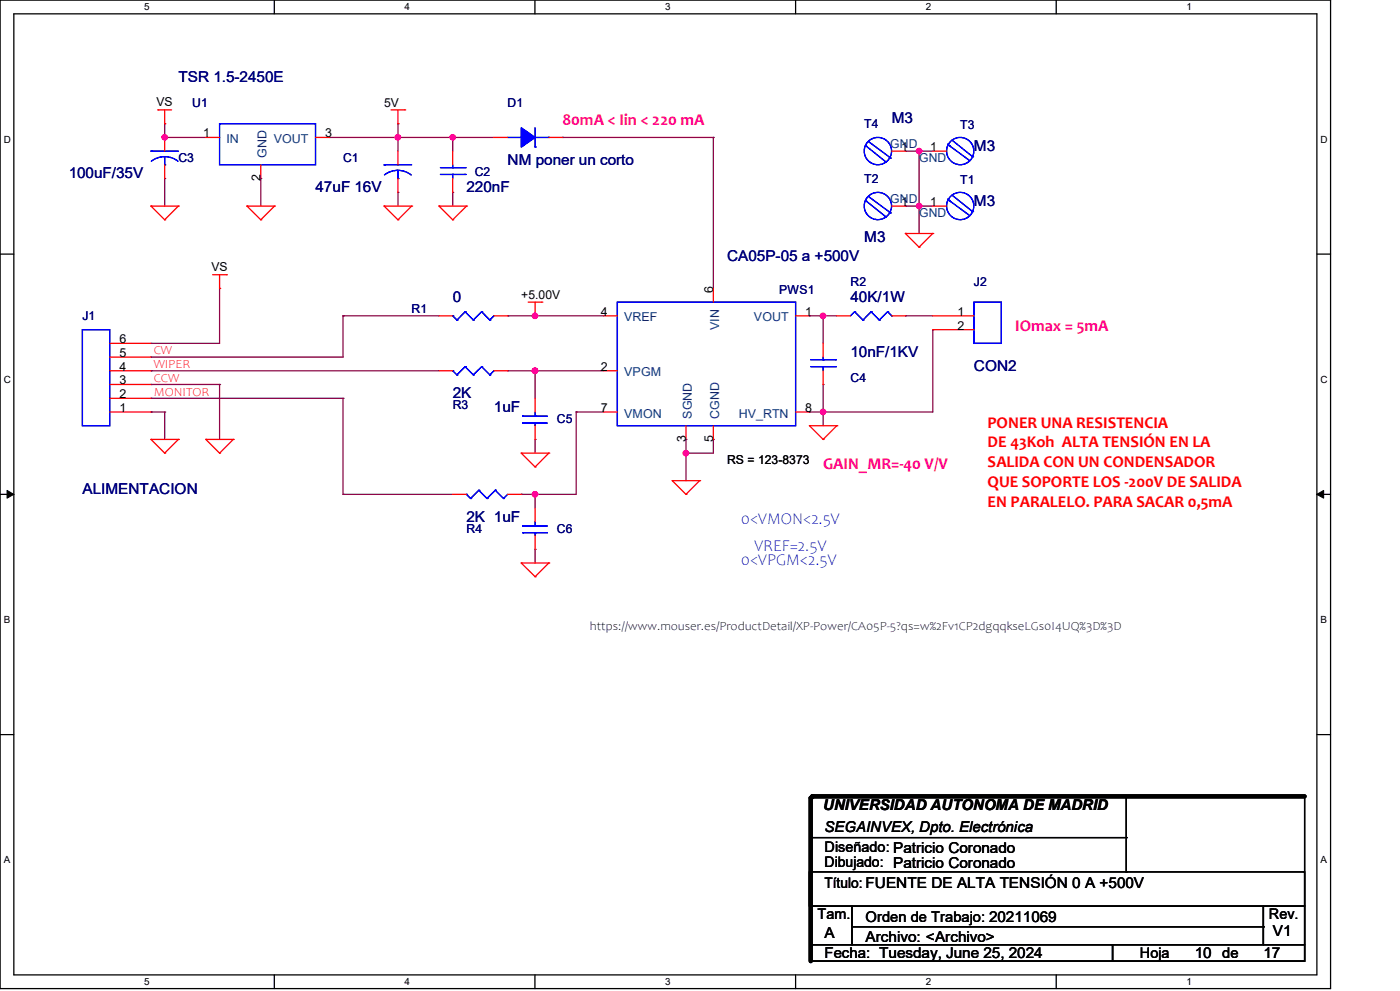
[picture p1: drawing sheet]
<svg xmlns="http://www.w3.org/2000/svg" width="420mm" height="297mm" viewBox="0 0 420 297" stroke-linecap="round" stroke-linejoin="round" font-family="sans-serif">
<path d="M0 0h399.2v296.3h-399.2zM4.1 4.1h391v288.1h-391z" fill="none" stroke="#000" stroke-width=".38"/>
<g fill="#fff">
<path d="M43.2 .5h1.6v3.2h-1.6z"/>
<path d="M43.2 292.6h1.6v3.3h-1.6z"/>
</g>
<path d="M82.3 0v4.1M82.3 292.2v4.1" fill="none" stroke="#000" stroke-width=".38"/>
<g fill="#fff">
<path d="M121.4 .5h1.6v3.2h-1.6z"/>
<path d="M121.4 292.6h1.6v3.3h-1.6z"/>
</g>
<path d="M160.5 0v4.1M160.5 292.2v4.1" fill="none" stroke="#000" stroke-width=".38"/>
<g fill="#fff">
<path d="M199.6 .5h1.6v3.2h-1.6z"/>
<path d="M199.6 292.6h1.6v3.3h-1.6z"/>
</g>
<path d="M238.7 0v4.1M238.7 292.2v4.1" fill="none" stroke="#000" stroke-width=".38"/>
<g fill="#fff">
<path d="M277.7 .5h1.7v3.2h-1.7z"/>
<path d="M277.7 292.6h1.7v3.3h-1.7z"/>
</g>
<path d="M316.9 0v4.1M316.9 292.2v4.1" fill="none" stroke="#000" stroke-width=".38"/>
<g fill="#fff">
<path d="M355.9 .5h1.6v3.2h-1.6z"/>
<path d="M355.9 292.6h1.6v3.3h-1.6z"/>
<path d="M1.1 40.1h2.1v3.3h-2.1z"/>
<path d="M396.1 40.1h2.1v3.3h-2.1z"/>
<path d="M1.1 112.1h2.1v3.3h-2.1z"/>
<path d="M396.1 112.1h2.1v3.3h-2.1z"/>
</g>
<path d="M0 76.2h4.1M395.1 76.2h4.1" fill="none" stroke="#000" stroke-width=".38"/>
<g fill="#fff">
<path d="M1.1 184.1h1.9v3.3h-1.9z"/>
<path d="M396.1 184.1h2v3.3h-2z"/>
</g>
<path d="M0 148.2h4.1M395.1 148.2h4.1" fill="none" stroke="#000" stroke-width=".38"/>
<path d="M2.1 147l2 1.2-2 1.1zM395.1 148.2l2-1.2v2.3z" fill="#000" stroke="#000" stroke-width=".3"/>
<g fill="#fff">
<path d="M1.1 256.2h1.9v3.2h-1.9z"/>
<path d="M396.1 256.2h2v3.2h-2z"/>
</g>
<path d="M0 220.2h4.1M395.1 220.2h4.1" fill="none" stroke="#000" stroke-width=".38"/>
<path d="M172.8 123.5v24.7" fill="none" stroke="#800040" stroke-width=".38"/>
<circle cx="172.8" cy="123.5" r=".19" fill="#800040"/>
<path d="M160.5 148.2h12.3" fill="none" stroke="#800040" stroke-width=".38"/>
<circle cx="160.5" cy="148.2" r=".19" fill="#800040"/>
<circle cx="160.5" cy="148.2" r=".8" fill="#f0f" stroke="#f0f" stroke-width=".38"/>
<path d="M102.9 148.2h32.9" fill="none" stroke="#800040" stroke-width=".38"/>
<circle cx="102.9" cy="148.2" r=".19" fill="#800040"/>
<path d="M102.9 119.4v28.8" fill="none" stroke="#800040" stroke-width=".38"/>
<circle cx="102.9" cy="119.4" r=".19" fill="#800040"/>
<path d="M45.3 119.4h57.6" fill="none" stroke="#800040" stroke-width=".38"/>
<circle cx="45.3" cy="119.4" r=".19" fill="#800040"/>
<path d="M172.8 123.5h8.3" fill="none" stroke="#800040" stroke-width=".38"/>
<circle cx="172.8" cy="123.5" r=".19" fill="#800040"/>
<path d="M160.5 164.6v4.1" fill="none" stroke="#800040" stroke-width=".38"/>
<circle cx="160.5" cy="164.6" r=".19" fill="#800040"/>
<path d="M156.4 148.2h4.1" fill="none" stroke="#800040" stroke-width=".38"/>
<circle cx="156.4" cy="148.2" r=".19" fill="#800040"/>
<path d="M160.5 148.2v4.1" fill="none" stroke="#800040" stroke-width=".38"/>
<circle cx="160.5" cy="148.2" r=".19" fill="#800040"/>
<path d="M168.7 41.2h45.3" fill="none" stroke="#800040" stroke-width=".38"/>
<circle cx="168.7" cy="41.2" r=".19" fill="#800040"/>
<path d="M205.8 131.7v4.1" fill="none" stroke="#800040" stroke-width=".38"/>
<circle cx="205.8" cy="131.7" r=".19" fill="#800040"/>
<path d="M45.3 111.1h86.4" fill="none" stroke="#800040" stroke-width=".38"/>
<circle cx="45.3" cy="111.1" r=".19" fill="#800040"/>
<path d="M135.8 41.2v4.1" fill="none" stroke="#800040" stroke-width=".38"/>
<circle cx="135.8" cy="41.2" r=".19" fill="#800040"/>
<path d="M119.4 41.2h16.4" fill="none" stroke="#800040" stroke-width=".38"/>
<circle cx="119.4" cy="41.2" r=".19" fill="#800040"/>
<circle cx="135.8" cy="41.2" r=".8" fill="#f0f" stroke="#f0f" stroke-width=".38"/>
<path d="M135.8 57.7v4.1" fill="none" stroke="#800040" stroke-width=".38"/>
<circle cx="135.8" cy="57.7" r=".19" fill="#800040"/>
<path d="M160.5 131.7v4.1" fill="none" stroke="#800040" stroke-width=".38"/>
<circle cx="160.5" cy="131.7" r=".19" fill="#800040"/>
<path d="M246.9 123.5v4.1" fill="none" stroke="#800040" stroke-width=".38"/>
<circle cx="246.9" cy="123.5" r=".19" fill="#800040"/>
<path d="M246.9 123.5h32.9" fill="none" stroke="#800040" stroke-width=".38"/>
<circle cx="246.9" cy="123.5" r=".19" fill="#800040"/>
<circle cx="246.9" cy="123.5" r=".8" fill="#f0f" stroke="#f0f" stroke-width=".38"/>
<path d="M205.8 135.8v8.3" fill="none" stroke="#800040" stroke-width=".38"/>
<circle cx="205.8" cy="135.8" r=".19" fill="#800040"/>
<circle cx="205.7" cy="135.8" r=".8" fill="#f0f" stroke="#f0f" stroke-width=".38"/>
<path d="M205.8 135.8h8.2" fill="none" stroke="#800040" stroke-width=".38"/>
<circle cx="205.8" cy="135.8" r=".19" fill="#800040"/>
<path d="M214 131.7v4.1" fill="none" stroke="#800040" stroke-width=".38"/>
<circle cx="214" cy="131.7" r=".19" fill="#800040"/>
<path d="M279.8 98.8v24.7" fill="none" stroke="#800040" stroke-width=".38"/>
<circle cx="279.8" cy="98.8" r=".19" fill="#800040"/>
<path d="M246.9 94.7h4.1" fill="none" stroke="#800040" stroke-width=".38"/>
<circle cx="246.9" cy="94.7" r=".19" fill="#800040"/>
<circle cx="246.9" cy="94.7" r=".8" fill="#f0f" stroke="#f0f" stroke-width=".38"/>
<path d="M246.9 94.7v8.2" fill="none" stroke="#800040" stroke-width=".38"/>
<circle cx="246.9" cy="94.7" r=".19" fill="#800040"/>
<path d="M242.8 94.7h4.1" fill="none" stroke="#800040" stroke-width=".38"/>
<circle cx="242.8" cy="94.7" r=".19" fill="#800040"/>
<path d="M45.3 115.2h20.6" fill="none" stroke="#800040" stroke-width=".38"/>
<circle cx="45.3" cy="115.2" r=".19" fill="#800040"/>
<path d="M135.8 41.2h12.4" fill="none" stroke="#800040" stroke-width=".38"/>
<circle cx="135.8" cy="41.2" r=".19" fill="#800040"/>
<path d="M119.4 41.2v4.1" fill="none" stroke="#800040" stroke-width=".38"/>
<circle cx="119.4" cy="41.2" r=".19" fill="#800040"/>
<circle cx="119.3" cy="41.2" r=".8" fill="#f0f" stroke="#f0f" stroke-width=".38"/>
<path d="M271.6 94.7h8.2" fill="none" stroke="#800040" stroke-width=".38"/>
<circle cx="271.6" cy="94.7" r=".19" fill="#800040"/>
<path d="M242.8 123.5h4.1" fill="none" stroke="#800040" stroke-width=".38"/>
<circle cx="242.8" cy="123.5" r=".19" fill="#800040"/>
<path d="M246.9 115.2v8.3" fill="none" stroke="#800040" stroke-width=".38"/>
<circle cx="246.9" cy="115.2" r=".19" fill="#800040"/>
<path d="M160.5 94.7h20.6" fill="none" stroke="#800040" stroke-width=".38"/>
<circle cx="160.5" cy="94.7" r=".19" fill="#800040"/>
<circle cx="160.5" cy="94.7" r=".8" fill="#f0f" stroke="#f0f" stroke-width=".38"/>
<path d="M78.2 53.5v8.3" fill="none" stroke="#800040" stroke-width=".38"/>
<circle cx="78.2" cy="53.5" r=".19" fill="#800040"/>
<path d="M98.8 41.2h20.6" fill="none" stroke="#800040" stroke-width=".38"/>
<circle cx="98.8" cy="41.2" r=".19" fill="#800040"/>
<path d="M49.4 41.2h12.4" fill="none" stroke="#800040" stroke-width=".38"/>
<circle cx="49.4" cy="41.2" r=".19" fill="#800040"/>
<circle cx="49.4" cy="41.2" r=".8" fill="#f0f" stroke="#f0f" stroke-width=".38"/>
<path d="M49.4 37.1v4.1" fill="none" stroke="#800040" stroke-width=".38"/>
<circle cx="49.4" cy="37.1" r=".19" fill="#800040"/>
<path d="M160.5 111.1v8.3" fill="none" stroke="#800040" stroke-width=".38"/>
<circle cx="160.5" cy="111.1" r=".19" fill="#800040"/>
<circle cx="160.5" cy="111.1" r=".8" fill="#f0f" stroke="#f0f" stroke-width=".38"/>
<path d="M49.4 123.5v8.2" fill="none" stroke="#800040" stroke-width=".38"/>
<circle cx="49.4" cy="123.5" r=".19" fill="#800040"/>
<path d="M119.4 37.1v4.1" fill="none" stroke="#800040" stroke-width=".38"/>
<circle cx="119.4" cy="37.1" r=".19" fill="#800040"/>
<path d="M65.9 86.4v16.5" fill="none" stroke="#800040" stroke-width=".38"/>
<circle cx="65.9" cy="86.4" r=".19" fill="#800040"/>
<path d="M152.3 94.7h8.2" fill="none" stroke="#800040" stroke-width=".38"/>
<circle cx="152.3" cy="94.7" r=".19" fill="#800040"/>
<path d="M49.4 53.5v8.3" fill="none" stroke="#800040" stroke-width=".38"/>
<circle cx="49.4" cy="53.5" r=".19" fill="#800040"/>
<path d="M119.4 57.7v4.1" fill="none" stroke="#800040" stroke-width=".38"/>
<circle cx="119.4" cy="57.7" r=".19" fill="#800040"/>
<path d="M45.3 123.5h4.1" fill="none" stroke="#800040" stroke-width=".38"/>
<circle cx="45.3" cy="123.5" r=".19" fill="#800040"/>
<path d="M102.9 94.7h28.8" fill="none" stroke="#800040" stroke-width=".38"/>
<circle cx="102.9" cy="94.7" r=".19" fill="#800040"/>
<path d="M214 41.2v45.2" fill="none" stroke="#800040" stroke-width=".38"/>
<circle cx="214" cy="41.2" r=".19" fill="#800040"/>
<path d="M65.9 115.2v16.5" fill="none" stroke="#800040" stroke-width=".38"/>
<circle cx="65.9" cy="115.2" r=".19" fill="#800040"/>
<path d="M275.7 61.8h4.1" fill="none" stroke="#800040" stroke-width=".38"/>
<circle cx="275.7" cy="61.8" r=".19" fill="#800040"/>
<circle cx="275.7" cy="61.7" r=".8" fill="#f0f" stroke="#f0f" stroke-width=".38"/>
<path d="M275.7 45.3h4.1" fill="none" stroke="#800040" stroke-width=".38"/>
<circle cx="275.7" cy="45.3" r=".19" fill="#800040"/>
<path d="M275.7 61.8v8.2" fill="none" stroke="#800040" stroke-width=".38"/>
<circle cx="275.7" cy="61.8" r=".19" fill="#800040"/>
<path d="M271.6 61.8h4.1" fill="none" stroke="#800040" stroke-width=".38"/>
<circle cx="271.6" cy="61.8" r=".19" fill="#800040"/>
<path d="M275.7 45.3v16.5" fill="none" stroke="#800040" stroke-width=".38"/>
<circle cx="275.7" cy="45.3" r=".19" fill="#800040"/>
<circle cx="275.7" cy="45.3" r=".8" fill="#f0f" stroke="#f0f" stroke-width=".38"/>
<path d="M271.6 45.3h4.1" fill="none" stroke="#800040" stroke-width=".38"/>
<circle cx="271.6" cy="45.3" r=".19" fill="#800040"/>
<path d="M152.3 111.1h8.2" fill="none" stroke="#800040" stroke-width=".38"/>
<circle cx="152.3" cy="111.1" r=".19" fill="#800040"/>
<circle cx="160.5" cy="111.1" r=".8" fill="#f0f" stroke="#f0f" stroke-width=".38"/>
<path d="M160.5 111.1h20.6" fill="none" stroke="#800040" stroke-width=".38"/>
<circle cx="160.5" cy="111.1" r=".19" fill="#800040"/>
<path d="M45.3 102.9h20.6" fill="none" stroke="#800040" stroke-width=".38"/>
<circle cx="45.3" cy="102.9" r=".19" fill="#800040"/>
<path d="M102.9 94.7v12.3" fill="none" stroke="#800040" stroke-width=".38"/>
<circle cx="102.9" cy="94.7" r=".19" fill="#800040"/>
<path d="M45.3 107h57.6" fill="none" stroke="#800040" stroke-width=".38"/>
<circle cx="45.3" cy="107" r=".19" fill="#800040"/>
<path d="M156.4 168.7h8.2" fill="none" stroke="#f00" stroke-width=".38"/>
<circle cx="164.6" cy="168.7" r=".19" fill="#f00"/>
<path d="M164.6 168.7l-4.1 4.1" fill="none" stroke="#f00" stroke-width=".38"/>
<circle cx="160.5" cy="172.8" r=".19" fill="#f00"/>
<path d="M156.4 168.7l4.1 4.1" fill="none" stroke="#f00" stroke-width=".38"/>
<circle cx="156.4" cy="168.7" r=".19" fill="#f00"/>
<path d="M156.4 135.8h8.2" fill="none" stroke="#f00" stroke-width=".38"/>
<circle cx="164.6" cy="135.8" r=".19" fill="#f00"/>
<path d="M164.6 135.8l-4.1 4.2" fill="none" stroke="#f00" stroke-width=".38"/>
<circle cx="160.5" cy="140" r=".19" fill="#f00"/>
<path d="M156.4 135.8l4.1 4.2" fill="none" stroke="#f00" stroke-width=".38"/>
<circle cx="156.4" cy="135.8" r=".19" fill="#f00"/>
<path d="M201.7 144.1h8.2" fill="none" stroke="#f00" stroke-width=".38"/>
<circle cx="209.9" cy="144.1" r=".19" fill="#f00"/>
<path d="M209.9 144.1l-4.1 4.1" fill="none" stroke="#f00" stroke-width=".38"/>
<circle cx="205.8" cy="148.2" r=".19" fill="#f00"/>
<path d="M201.7 144.1l4.1 4.1" fill="none" stroke="#f00" stroke-width=".38"/>
<circle cx="201.7" cy="144.1" r=".19" fill="#f00"/>
<path d="M242.8 127.6h8.2" fill="none" stroke="#f00" stroke-width=".38"/>
<circle cx="251" cy="127.6" r=".19" fill="#f00"/>
<path d="M251 127.6l-4.1 4.1" fill="none" stroke="#f00" stroke-width=".38"/>
<circle cx="246.9" cy="131.7" r=".19" fill="#f00"/>
<path d="M242.8 127.6l4.1 4.1" fill="none" stroke="#f00" stroke-width=".38"/>
<circle cx="242.8" cy="127.6" r=".19" fill="#f00"/>
<path d="M119.4 32.9v4.2" fill="none" stroke="#f00" stroke-width=".38"/>
<circle cx="119.4" cy="37.1" r=".19" fill="#f00"/>
<path d="M117.3 32.9h4.1" fill="none" stroke="#f00" stroke-width=".38"/>
<circle cx="121.4" cy="32.9" r=".19" fill="#f00"/>
<path d="M65.9 82.3v4.1" fill="none" stroke="#f00" stroke-width=".38"/>
<circle cx="65.9" cy="86.4" r=".19" fill="#f00"/>
<path d="M63.8 82.3h4.1" fill="none" stroke="#f00" stroke-width=".38"/>
<circle cx="67.9" cy="82.3" r=".19" fill="#f00"/>
<path d="M160.5 90.6v4.1" fill="none" stroke="#f00" stroke-width=".38"/>
<circle cx="160.5" cy="94.7" r=".19" fill="#f00"/>
<path d="M158.5 90.6h4.1" fill="none" stroke="#f00" stroke-width=".38"/>
<circle cx="162.6" cy="90.6" r=".19" fill="#f00"/>
<path d="M45.3 131.7h8.2" fill="none" stroke="#f00" stroke-width=".38"/>
<circle cx="53.5" cy="131.7" r=".19" fill="#f00"/>
<path d="M53.5 131.7l-4.1 4.1" fill="none" stroke="#f00" stroke-width=".38"/>
<circle cx="49.4" cy="135.8" r=".19" fill="#f00"/>
<path d="M45.3 131.7l4.1 4.1" fill="none" stroke="#f00" stroke-width=".38"/>
<circle cx="45.3" cy="131.7" r=".19" fill="#f00"/>
<path d="M115.2 61.8h8.3" fill="none" stroke="#f00" stroke-width=".38"/>
<circle cx="123.5" cy="61.8" r=".19" fill="#f00"/>
<path d="M123.5 61.8l-4.1 4.1" fill="none" stroke="#f00" stroke-width=".38"/>
<circle cx="119.4" cy="65.9" r=".19" fill="#f00"/>
<path d="M115.2 61.8l4.2 4.1" fill="none" stroke="#f00" stroke-width=".38"/>
<circle cx="115.2" cy="61.8" r=".19" fill="#f00"/>
<path d="M74.1 61.8h8.2" fill="none" stroke="#f00" stroke-width=".38"/>
<circle cx="82.3" cy="61.8" r=".19" fill="#f00"/>
<path d="M82.3 61.8l-4.1 4.1" fill="none" stroke="#f00" stroke-width=".38"/>
<circle cx="78.2" cy="65.9" r=".19" fill="#f00"/>
<path d="M74.1 61.8l4.1 4.1" fill="none" stroke="#f00" stroke-width=".38"/>
<circle cx="74.1" cy="61.8" r=".19" fill="#f00"/>
<path d="M45.3 61.8h8.2" fill="none" stroke="#f00" stroke-width=".38"/>
<circle cx="53.5" cy="61.8" r=".19" fill="#f00"/>
<path d="M53.5 61.8l-4.1 4.1" fill="none" stroke="#f00" stroke-width=".38"/>
<circle cx="49.4" cy="65.9" r=".19" fill="#f00"/>
<path d="M45.3 61.8l4.1 4.1" fill="none" stroke="#f00" stroke-width=".38"/>
<circle cx="45.3" cy="61.8" r=".19" fill="#f00"/>
<path d="M49.4 32.9v4.2" fill="none" stroke="#f00" stroke-width=".38"/>
<circle cx="49.4" cy="37.1" r=".19" fill="#f00"/>
<path d="M47.4 32.9h4.1" fill="none" stroke="#f00" stroke-width=".38"/>
<circle cx="47.4" cy="32.9" r=".19" fill="#f00"/>
<path d="M61.8 131.7h8.2" fill="none" stroke="#f00" stroke-width=".38"/>
<circle cx="70" cy="131.7" r=".19" fill="#f00"/>
<path d="M70 131.7l-4.1 4.1" fill="none" stroke="#f00" stroke-width=".38"/>
<circle cx="65.9" cy="135.8" r=".19" fill="#f00"/>
<path d="M61.8 131.7l4.1 4.1" fill="none" stroke="#f00" stroke-width=".38"/>
<circle cx="61.8" cy="131.7" r=".19" fill="#f00"/>
<path d="M271.6 70h8.2" fill="none" stroke="#f00" stroke-width=".38"/>
<circle cx="271.6" cy="70" r=".19" fill="#f00"/>
<path d="M271.6 70l4.1 4.1" fill="none" stroke="#f00" stroke-width=".38"/>
<circle cx="275.7" cy="74.1" r=".19" fill="#f00"/>
<path d="M279.8 70l-4.1 4.1" fill="none" stroke="#f00" stroke-width=".38"/>
<circle cx="279.8" cy="70" r=".19" fill="#f00"/>
<path d="M131.7 61.8h8.3" fill="none" stroke="#f00" stroke-width=".38"/>
<circle cx="140" cy="61.8" r=".19" fill="#f00"/>
<path d="M140 61.8l-4.2 4.1" fill="none" stroke="#f00" stroke-width=".38"/>
<circle cx="135.8" cy="65.9" r=".19" fill="#f00"/>
<path d="M131.7 61.8l4.1 4.1" fill="none" stroke="#f00" stroke-width=".38"/>
<circle cx="131.7" cy="61.8" r=".19" fill="#f00"/>
<path d="M243.2 238.7h148.2v49.4h-148.2zM337.9 238.7v22.6M243.2 251h94.7M242.8 261.3h148.6v10.3h-148.6zM243.2 271.6h12.4v11.5h-12.4zM255.6 271.6h123.4v11.5h-123.4zM255.6 277.8h123.4M379 271.6h12.4v11.5h-12.4zM243.2 283.1h90.6v5h-90.6zM333.8 283.1h57.6v5h-57.6z" fill="none" stroke="#000" stroke-width=".38"/>
<path d="M243.2 239.1v49M243.6 238.7h147.8" fill="none" stroke="#000" stroke-width="1.2"/>
<g fill="#000">
<circle cx="243.2" cy="239.1" r=".61"/>
<circle cx="243.6" cy="238.7" r=".61"/>
<circle cx="337.9" cy="251" r=".19"/>
<circle cx="337.9" cy="261.3" r=".19"/>
<circle cx="379" cy="277.8" r=".19"/>
</g>
<path d="M160.5 159.7v.8" fill="none" stroke="#00f" stroke-width=".38"/>
<circle cx="160.5" cy="159.7" r=".19" fill="#00f"/>
<path d="M156.8 157.6h7.4" fill="none" stroke="#00f" stroke-width=".38"/>
<circle cx="156.8" cy="157.6" r=".19" fill="#00f"/>
<path d="M156.8 159.7h7.4" fill="none" stroke="#00f" stroke-width=".38"/>
<circle cx="156.8" cy="159.7" r=".19" fill="#00f"/>
<path d="M160.5 156.4v1.2" fill="none" stroke="#00f" stroke-width=".38"/>
<circle cx="160.5" cy="157.6" r=".19" fill="#00f"/>
<path d="M160.5 159.7v.8" fill="none" stroke="#00f" stroke-width=".38"/>
<circle cx="160.5" cy="159.7" r=".19" fill="#00f"/>
<path d="M156.8 157.6h7.4" fill="none" stroke="#00f" stroke-width=".38"/>
<circle cx="156.8" cy="157.6" r=".19" fill="#00f"/>
<path d="M156.8 159.7h7.4" fill="none" stroke="#00f" stroke-width=".38"/>
<circle cx="156.8" cy="159.7" r=".19" fill="#00f"/>
<path d="M160.5 156.4v1.2" fill="none" stroke="#00f" stroke-width=".38"/>
<circle cx="160.5" cy="157.6" r=".19" fill="#00f"/>
<path d="M160.5 152.3v4.1M160.5 160.5v4.1" fill="none" stroke="#f00" stroke-width=".38"/>
<path d="M256.4 93.4l-1.3 1.3" fill="none" stroke="#00f" stroke-width=".38"/>
<circle cx="256.4" cy="93.4" r=".19" fill="#00f"/>
<path d="M256.4 93.4l2.5 2.5" fill="none" stroke="#00f" stroke-width=".38"/>
<circle cx="258.9" cy="95.9" r=".19" fill="#00f"/>
<path d="M261.3 93.4l-2.4 2.5" fill="none" stroke="#00f" stroke-width=".38"/>
<circle cx="261.3" cy="93.4" r=".19" fill="#00f"/>
<path d="M261.3 93.4l2.5 2.5" fill="none" stroke="#00f" stroke-width=".38"/>
<circle cx="263.8" cy="95.9" r=".19" fill="#00f"/>
<path d="M266.3 93.4l-2.5 2.5" fill="none" stroke="#00f" stroke-width=".38"/>
<circle cx="266.3" cy="93.4" r=".19" fill="#00f"/>
<path d="M266.3 93.4l1.2 1.3" fill="none" stroke="#00f" stroke-width=".38"/>
<circle cx="267.5" cy="94.7" r=".19" fill="#00f"/>
<path d="M256.4 93.4l-1.3 1.3" fill="none" stroke="#00f" stroke-width=".38"/>
<circle cx="256.4" cy="93.4" r=".19" fill="#00f"/>
<path d="M256.4 93.4l2.5 2.5" fill="none" stroke="#00f" stroke-width=".38"/>
<circle cx="258.9" cy="95.9" r=".19" fill="#00f"/>
<path d="M261.3 93.4l-2.4 2.5" fill="none" stroke="#00f" stroke-width=".38"/>
<circle cx="261.3" cy="93.4" r=".19" fill="#00f"/>
<path d="M261.3 93.4l2.5 2.5" fill="none" stroke="#00f" stroke-width=".38"/>
<circle cx="263.8" cy="95.9" r=".19" fill="#00f"/>
<path d="M266.3 93.4l-2.5 2.5" fill="none" stroke="#00f" stroke-width=".38"/>
<circle cx="266.3" cy="93.4" r=".19" fill="#00f"/>
<path d="M266.3 93.4l1.2 1.3" fill="none" stroke="#00f" stroke-width=".38"/>
<circle cx="267.5" cy="94.7" r=".19" fill="#00f"/>
<path d="M251 94.7h4.1M267.5 94.7h4.1" fill="none" stroke="#f00" stroke-width=".38"/>
<path d="M148.2 94.7l-1.3 1.2" fill="none" stroke="#00f" stroke-width=".38"/>
<circle cx="146.9" cy="95.9" r=".19" fill="#00f"/>
<path d="M144.5 93.4l2.4 2.5" fill="none" stroke="#00f" stroke-width=".38"/>
<circle cx="144.5" cy="93.4" r=".19" fill="#00f"/>
<path d="M144.5 93.4l-2.5 2.5" fill="none" stroke="#00f" stroke-width=".38"/>
<circle cx="142" cy="95.9" r=".19" fill="#00f"/>
<path d="M139.5 93.4l2.5 2.5" fill="none" stroke="#00f" stroke-width=".38"/>
<circle cx="139.5" cy="93.4" r=".19" fill="#00f"/>
<path d="M139.5 93.4l-2.4 2.5" fill="none" stroke="#00f" stroke-width=".38"/>
<circle cx="137.1" cy="95.9" r=".19" fill="#00f"/>
<path d="M135.8 94.7l1.3 1.2" fill="none" stroke="#00f" stroke-width=".38"/>
<circle cx="135.8" cy="94.7" r=".19" fill="#00f"/>
<path d="M148.2 94.7l-1.3 1.2" fill="none" stroke="#00f" stroke-width=".38"/>
<circle cx="146.9" cy="95.9" r=".19" fill="#00f"/>
<path d="M144.5 93.4l2.4 2.5" fill="none" stroke="#00f" stroke-width=".38"/>
<circle cx="144.5" cy="93.4" r=".19" fill="#00f"/>
<path d="M144.5 93.4l-2.5 2.5" fill="none" stroke="#00f" stroke-width=".38"/>
<circle cx="142" cy="95.9" r=".19" fill="#00f"/>
<path d="M139.5 93.4l2.5 2.5" fill="none" stroke="#00f" stroke-width=".38"/>
<circle cx="139.5" cy="93.4" r=".19" fill="#00f"/>
<path d="M139.5 93.4l-2.4 2.5" fill="none" stroke="#00f" stroke-width=".38"/>
<circle cx="137.1" cy="95.9" r=".19" fill="#00f"/>
<path d="M135.8 94.7l1.3 1.2" fill="none" stroke="#00f" stroke-width=".38"/>
<circle cx="135.8" cy="94.7" r=".19" fill="#00f"/>
<path d="M131.7 94.7h4.1M148.2 94.7h4.1" fill="none" stroke="#f00" stroke-width=".38"/>
<g fill="none" stroke="#00f" stroke-width=".38">
<path d="M285.6 42l6.2 4.9"/>
<circle cx="288.1" cy="45.3" r="4.1"/>
</g>
<circle cx="291.8" cy="46.9" r=".19" fill="#00f"/>
<path d="M284.8 43.6l6.2 4.6" fill="none" stroke="#00f" stroke-width=".38"/>
<circle cx="284.8" cy="43.6" r=".19" fill="#00f"/>
<path d="M284.4 43.2l.4 .4" fill="none" stroke="#00f" stroke-width=".38"/>
<circle cx="284.4" cy="43.2" r=".19" fill="#00f"/>
<g fill="none" stroke="#00f" stroke-width=".38">
<path d="M285.6 42l6.2 4.9"/>
<circle cx="288.1" cy="45.3" r="4.1"/>
</g>
<circle cx="291.8" cy="46.9" r=".19" fill="#00f"/>
<path d="M284.8 43.6l6.2 4.6" fill="none" stroke="#00f" stroke-width=".38"/>
<circle cx="284.8" cy="43.6" r=".19" fill="#00f"/>
<path d="M284.4 43.2l.4 .4" fill="none" stroke="#00f" stroke-width=".38"/>
<circle cx="284.4" cy="43.2" r=".19" fill="#00f"/>
<path d="M279.8 45.3h4.2" fill="none" stroke="#f00" stroke-width=".38"/>
<path d="M160.5 126.8v.8" fill="none" stroke="#00f" stroke-width=".38"/>
<circle cx="160.5" cy="126.8" r=".19" fill="#00f"/>
<path d="M156.8 124.7h7.4" fill="none" stroke="#00f" stroke-width=".38"/>
<circle cx="156.8" cy="124.7" r=".19" fill="#00f"/>
<path d="M156.8 126.8h7.4" fill="none" stroke="#00f" stroke-width=".38"/>
<circle cx="156.8" cy="126.8" r=".19" fill="#00f"/>
<path d="M160.5 123.5v1.2" fill="none" stroke="#00f" stroke-width=".38"/>
<circle cx="160.5" cy="124.7" r=".19" fill="#00f"/>
<path d="M160.5 126.8v.8" fill="none" stroke="#00f" stroke-width=".38"/>
<circle cx="160.5" cy="126.8" r=".19" fill="#00f"/>
<path d="M156.8 124.7h7.4" fill="none" stroke="#00f" stroke-width=".38"/>
<circle cx="156.8" cy="124.7" r=".19" fill="#00f"/>
<path d="M156.8 126.8h7.4" fill="none" stroke="#00f" stroke-width=".38"/>
<circle cx="156.8" cy="126.8" r=".19" fill="#00f"/>
<path d="M160.5 123.5v1.2" fill="none" stroke="#00f" stroke-width=".38"/>
<circle cx="160.5" cy="124.7" r=".19" fill="#00f"/>
<path d="M61.8 41.2h4.1M78.2 49.4v4.1M94.7 41.2h4.1M32.9 119.4h12.4M32.9 115.2h12.4M32.9 111.1h12.4M32.9 107h12.4M32.9 102.9h12.4M160.5 119.4v4.1M32.9 123.5h12.4M160.5 127.6v4.1" fill="none" stroke="#f00" stroke-width=".38"/>
<path d="M65.9 37.1h28.8v12.3h-28.8zM160.5 38.3v5.8M24.7 98.8h8.2v28.8h-8.2z" fill="none" stroke="#00f" stroke-width=".38"/>
<circle cx="160.5" cy="44.1" r=".19" fill="#00f"/>
<path d="M152.3 41.2h4.1" fill="none" stroke="#00f" stroke-width=".38"/>
<circle cx="156.4" cy="41.2" r=".19" fill="#00f"/>
<path d="M160.5 41.2h4.1" fill="none" stroke="#00f" stroke-width=".38"/>
<circle cx="164.6" cy="41.2" r=".19" fill="#00f"/>
<path d="M156.4 38.3l4.1 2.9-4.1 2.9z" fill-rule="evenodd" fill="#00f" stroke="#00f" stroke-width=".38"/>
<path d="M160.5 38.3v5.8" fill="none" stroke="#00f" stroke-width=".38"/>
<circle cx="160.5" cy="44.1" r=".19" fill="#00f"/>
<path d="M152.3 41.2h4.1" fill="none" stroke="#00f" stroke-width=".38"/>
<circle cx="156.4" cy="41.2" r=".19" fill="#00f"/>
<path d="M160.5 41.2h4.1" fill="none" stroke="#00f" stroke-width=".38"/>
<circle cx="164.6" cy="41.2" r=".19" fill="#00f"/>
<path d="M156.4 38.3l4.1 2.9-4.1 2.9z" fill-rule="evenodd" fill="#00f" stroke="#00f" stroke-width=".38"/>
<path d="M148.2 41.2h4.1M164.6 41.2h4.1" fill="none" stroke="#f00" stroke-width=".38"/>
<g fill="none" stroke="#00f" stroke-width=".38">
<path d="M259.7 43.6l6.2 5"/>
<circle cx="263.4" cy="45.3" r="4.1"/>
</g>
<circle cx="259.7" cy="43.6" r=".19" fill="#00f"/>
<path d="M260.5 42.4l6.2 4.5" fill="none" stroke="#00f" stroke-width=".38"/>
<circle cx="266.7" cy="46.9" r=".19" fill="#00f"/>
<path d="M266.7 46.9l.4 .5" fill="none" stroke="#00f" stroke-width=".38"/>
<circle cx="267.1" cy="47.4" r=".19" fill="#00f"/>
<g fill="none" stroke="#00f" stroke-width=".38">
<path d="M259.7 43.6l6.2 5"/>
<circle cx="263.4" cy="45.3" r="4.1"/>
</g>
<circle cx="259.7" cy="43.6" r=".19" fill="#00f"/>
<path d="M260.5 42.4l6.2 4.5" fill="none" stroke="#00f" stroke-width=".38"/>
<circle cx="266.7" cy="46.9" r=".19" fill="#00f"/>
<path d="M266.7 46.9l.4 .5" fill="none" stroke="#00f" stroke-width=".38"/>
<circle cx="267.1" cy="47.4" r=".19" fill="#00f"/>
<path d="M267.5 45.3h4.1" fill="none" stroke="#f00" stroke-width=".38"/>
<path d="M148.2 111.1l-1.3 1.3" fill="none" stroke="#00f" stroke-width=".38"/>
<circle cx="146.9" cy="112.4" r=".19" fill="#00f"/>
<path d="M144.5 109.9l2.4 2.5" fill="none" stroke="#00f" stroke-width=".38"/>
<circle cx="144.5" cy="109.9" r=".19" fill="#00f"/>
<path d="M144.5 109.9l-2.5 2.5" fill="none" stroke="#00f" stroke-width=".38"/>
<circle cx="142" cy="112.4" r=".19" fill="#00f"/>
<path d="M139.5 109.9l2.5 2.5" fill="none" stroke="#00f" stroke-width=".38"/>
<circle cx="139.5" cy="109.9" r=".19" fill="#00f"/>
<path d="M139.5 109.9l-2.4 2.5" fill="none" stroke="#00f" stroke-width=".38"/>
<circle cx="137.1" cy="112.4" r=".19" fill="#00f"/>
<path d="M135.8 111.1l1.3 1.3" fill="none" stroke="#00f" stroke-width=".38"/>
<circle cx="135.8" cy="111.1" r=".19" fill="#00f"/>
<path d="M148.2 111.1l-1.3 1.3" fill="none" stroke="#00f" stroke-width=".38"/>
<circle cx="146.9" cy="112.4" r=".19" fill="#00f"/>
<path d="M144.5 109.9l2.4 2.5" fill="none" stroke="#00f" stroke-width=".38"/>
<circle cx="144.5" cy="109.9" r=".19" fill="#00f"/>
<path d="M144.5 109.9l-2.5 2.5" fill="none" stroke="#00f" stroke-width=".38"/>
<circle cx="142" cy="112.4" r=".19" fill="#00f"/>
<path d="M139.5 109.9l2.5 2.5" fill="none" stroke="#00f" stroke-width=".38"/>
<circle cx="139.5" cy="109.9" r=".19" fill="#00f"/>
<path d="M139.5 109.9l-2.4 2.5" fill="none" stroke="#00f" stroke-width=".38"/>
<circle cx="137.1" cy="112.4" r=".19" fill="#00f"/>
<path d="M135.8 111.1l1.3 1.3" fill="none" stroke="#00f" stroke-width=".38"/>
<circle cx="135.8" cy="111.1" r=".19" fill="#00f"/>
<path d="M131.7 111.1h4.1M148.2 111.1h4.1" fill="none" stroke="#f00" stroke-width=".38"/>
<path d="M246.9 107v.8" fill="none" stroke="#00f" stroke-width=".38"/>
<circle cx="246.9" cy="107.8" r=".19" fill="#00f"/>
<path d="M243.2 109.9h7.4" fill="none" stroke="#00f" stroke-width=".38"/>
<circle cx="250.6" cy="109.9" r=".19" fill="#00f"/>
<path d="M243.2 107.8h7.4" fill="none" stroke="#00f" stroke-width=".38"/>
<circle cx="250.6" cy="107.8" r=".19" fill="#00f"/>
<path d="M246.9 109.9v1.2" fill="none" stroke="#00f" stroke-width=".38"/>
<circle cx="246.9" cy="109.9" r=".19" fill="#00f"/>
<path d="M246.9 107v.8" fill="none" stroke="#00f" stroke-width=".38"/>
<circle cx="246.9" cy="107.8" r=".19" fill="#00f"/>
<path d="M243.2 109.9h7.4" fill="none" stroke="#00f" stroke-width=".38"/>
<circle cx="250.6" cy="109.9" r=".19" fill="#00f"/>
<path d="M243.2 107.8h7.4" fill="none" stroke="#00f" stroke-width=".38"/>
<circle cx="250.6" cy="107.8" r=".19" fill="#00f"/>
<path d="M246.9 109.9v1.2" fill="none" stroke="#00f" stroke-width=".38"/>
<circle cx="246.9" cy="109.9" r=".19" fill="#00f"/>
<path d="M279.8 94.7h12.4M279.8 98.8h12.4M246.9 102.9v4.1M246.9 111.1v4.1" fill="none" stroke="#f00" stroke-width=".38"/>
<g fill="none" stroke="#00f" stroke-width=".38">
<path d="M285.6 58.5l6.2 4.9M292.2 90.6h8.2v12.3h-8.2z"/>
<circle cx="288.1" cy="61.7" r="4.1"/>
</g>
<circle cx="291.8" cy="63.4" r=".19" fill="#00f"/>
<path d="M284.8 60.1l6.2 4.5" fill="none" stroke="#00f" stroke-width=".38"/>
<circle cx="284.8" cy="60.1" r=".19" fill="#00f"/>
<path d="M284.4 59.7l.4 .4" fill="none" stroke="#00f" stroke-width=".38"/>
<circle cx="284.4" cy="59.7" r=".19" fill="#00f"/>
<g fill="none" stroke="#00f" stroke-width=".38">
<path d="M285.6 58.5l6.2 4.9"/>
<circle cx="288.1" cy="61.7" r="4.1"/>
</g>
<circle cx="291.8" cy="63.4" r=".19" fill="#00f"/>
<path d="M284.8 60.1l6.2 4.5" fill="none" stroke="#00f" stroke-width=".38"/>
<circle cx="284.8" cy="60.1" r=".19" fill="#00f"/>
<path d="M284.4 59.7l.4 .4" fill="none" stroke="#00f" stroke-width=".38"/>
<circle cx="284.4" cy="59.7" r=".19" fill="#00f"/>
<path d="M279.8 61.8h4.2" fill="none" stroke="#f00" stroke-width=".38"/>
<path d="M152.3 148.2l-1.3 1.2" fill="none" stroke="#00f" stroke-width=".38"/>
<circle cx="151" cy="149.4" r=".19" fill="#00f"/>
<path d="M148.6 146.9l2.4 2.5" fill="none" stroke="#00f" stroke-width=".38"/>
<circle cx="148.6" cy="146.9" r=".19" fill="#00f"/>
<path d="M148.6 146.9l-2.5 2.5" fill="none" stroke="#00f" stroke-width=".38"/>
<circle cx="146.1" cy="149.4" r=".19" fill="#00f"/>
<path d="M143.6 146.9l2.5 2.5" fill="none" stroke="#00f" stroke-width=".38"/>
<circle cx="143.6" cy="146.9" r=".19" fill="#00f"/>
<path d="M143.6 146.9l-2.4 2.5" fill="none" stroke="#00f" stroke-width=".38"/>
<circle cx="141.2" cy="149.4" r=".19" fill="#00f"/>
<path d="M140 148.2l1.2 1.2" fill="none" stroke="#00f" stroke-width=".38"/>
<circle cx="140" cy="148.2" r=".19" fill="#00f"/>
<path d="M152.3 148.2l-1.3 1.2" fill="none" stroke="#00f" stroke-width=".38"/>
<circle cx="151" cy="149.4" r=".19" fill="#00f"/>
<path d="M148.6 146.9l2.4 2.5" fill="none" stroke="#00f" stroke-width=".38"/>
<circle cx="148.6" cy="146.9" r=".19" fill="#00f"/>
<path d="M148.6 146.9l-2.5 2.5" fill="none" stroke="#00f" stroke-width=".38"/>
<circle cx="146.1" cy="149.4" r=".19" fill="#00f"/>
<path d="M143.6 146.9l2.5 2.5" fill="none" stroke="#00f" stroke-width=".38"/>
<circle cx="143.6" cy="146.9" r=".19" fill="#00f"/>
<path d="M143.6 146.9l-2.4 2.5" fill="none" stroke="#00f" stroke-width=".38"/>
<circle cx="141.2" cy="149.4" r=".19" fill="#00f"/>
<path d="M140 148.2l1.2 1.2" fill="none" stroke="#00f" stroke-width=".38"/>
<circle cx="140" cy="148.2" r=".19" fill="#00f"/>
<path d="M135.8 148.2h4.2M152.3 148.2h4.1" fill="none" stroke="#f00" stroke-width=".38"/>
<path d="M45.3 45.3h8.2" fill="none" stroke="#00f" stroke-width=".38"/>
<circle cx="45.3" cy="45.3" r=".19" fill="#00f"/>
<path d="M49.4 46.9v2.5" fill="none" stroke="#00f" stroke-width=".38"/>
<circle cx="49.4" cy="49.4" r=".19" fill="#00f"/>
<path d="M45.3 45.3h8.2M45.4 48.3a6.6 6.6 0 0 1 8 0" fill="none" stroke="#00f" stroke-width=".38"/>
<circle cx="45.3" cy="45.3" r=".19" fill="#00f"/>
<path d="M49.4 46.9v2.5" fill="none" stroke="#00f" stroke-width=".38"/>
<circle cx="49.4" cy="49.4" r=".19" fill="#00f"/>
<g fill="none" stroke="#00f" stroke-width=".38">
<path d="M45.4 48.3a6.6 6.6 0 0 1 8 0M259.7 60.1l6.2 5"/>
<circle cx="263.4" cy="61.7" r="4.1"/>
</g>
<path d="M49.4 41.2v4.1M49.4 49.4v4.1" fill="none" stroke="#f00" stroke-width=".38"/>
<circle cx="259.7" cy="60.1" r=".19" fill="#00f"/>
<path d="M260.5 58.9l6.2 4.5" fill="none" stroke="#00f" stroke-width=".38"/>
<circle cx="266.7" cy="63.4" r=".19" fill="#00f"/>
<path d="M266.7 63.4l.4 .4" fill="none" stroke="#00f" stroke-width=".38"/>
<circle cx="267.1" cy="63.8" r=".19" fill="#00f"/>
<g fill="none" stroke="#00f" stroke-width=".38">
<path d="M259.7 60.1l6.2 5"/>
<circle cx="263.4" cy="61.7" r="4.1"/>
</g>
<circle cx="259.7" cy="60.1" r=".19" fill="#00f"/>
<path d="M260.5 58.9l6.2 4.5" fill="none" stroke="#00f" stroke-width=".38"/>
<circle cx="266.7" cy="63.4" r=".19" fill="#00f"/>
<path d="M266.7 63.4l.4 .4" fill="none" stroke="#00f" stroke-width=".38"/>
<circle cx="267.1" cy="63.8" r=".19" fill="#00f"/>
<path d="M267.5 61.8h4.1M181.1 94.7h4.1M214 86.4v4.2M238.7 94.7h4.1M181.1 111.1h4.1M181.1 123.5h4.1M205.8 127.6v4.1M214 127.6v4.1M238.7 123.5h4.1" fill="none" stroke="#f00" stroke-width=".38"/>
<path d="M115.2 49.4h8.3M185.2 90.6h53.5v37h-53.5z" fill="none" stroke="#00f" stroke-width=".38"/>
<circle cx="115.2" cy="49.4" r=".19" fill="#00f"/>
<path d="M119.4 51.1v2.4" fill="none" stroke="#00f" stroke-width=".38"/>
<circle cx="119.4" cy="53.5" r=".19" fill="#00f"/>
<path d="M115.2 49.4h8.3M115.3 52.4a6.5 6.5 0 0 1 4.1-1.3l2.4 .4 1.6 .9" fill="none" stroke="#00f" stroke-width=".38"/>
<circle cx="115.2" cy="49.4" r=".19" fill="#00f"/>
<path d="M119.4 51.1v2.4" fill="none" stroke="#00f" stroke-width=".38"/>
<circle cx="119.4" cy="53.5" r=".19" fill="#00f"/>
<path d="M115.3 52.4a6.5 6.5 0 0 1 4.1-1.3l2.4 .4 1.6 .9M135.8 49.4v.8" fill="none" stroke="#00f" stroke-width=".38"/>
<path d="M119.4 45.3v4.1M119.4 53.5v4.2" fill="none" stroke="#f00" stroke-width=".38"/>
<circle cx="135.8" cy="50.2" r=".19" fill="#00f"/>
<path d="M132.1 52.3h7.4" fill="none" stroke="#00f" stroke-width=".38"/>
<circle cx="139.5" cy="52.3" r=".19" fill="#00f"/>
<path d="M132.1 50.2h7.4" fill="none" stroke="#00f" stroke-width=".38"/>
<circle cx="139.5" cy="50.2" r=".19" fill="#00f"/>
<path d="M135.8 52.3v1.2" fill="none" stroke="#00f" stroke-width=".38"/>
<circle cx="135.8" cy="52.3" r=".19" fill="#00f"/>
<path d="M135.8 49.4v.8" fill="none" stroke="#00f" stroke-width=".38"/>
<circle cx="135.8" cy="50.2" r=".19" fill="#00f"/>
<path d="M132.1 52.3h7.4" fill="none" stroke="#00f" stroke-width=".38"/>
<circle cx="139.5" cy="52.3" r=".19" fill="#00f"/>
<path d="M132.1 50.2h7.4" fill="none" stroke="#00f" stroke-width=".38"/>
<circle cx="139.5" cy="50.2" r=".19" fill="#00f"/>
<path d="M135.8 52.3v1.2" fill="none" stroke="#00f" stroke-width=".38"/>
<circle cx="135.8" cy="52.3" r=".19" fill="#00f"/>
<path d="M135.8 45.3v4.1M135.8 53.5v4.2" fill="none" stroke="#f00" stroke-width=".38"/>
<g fill="#f0f" stroke="#f0f" stroke-width=".38">
<circle cx="160.5" cy="148.2" r=".8"/>
<circle cx="135.8" cy="41.2" r=".8"/>
<circle cx="246.9" cy="123.5" r=".8"/>
<circle cx="205.7" cy="135.8" r=".8"/>
<circle cx="246.9" cy="94.7" r=".8"/>
<circle cx="119.3" cy="41.2" r=".8"/>
<circle cx="160.5" cy="94.7" r=".8"/>
<circle cx="49.4" cy="41.2" r=".8"/>
<circle cx="160.5" cy="111.1" r=".8"/>
<circle cx="275.7" cy="61.7" r=".8"/>
<circle cx="275.7" cy="45.3" r=".8"/>
</g>
<g font-size="4.9" fill="#ff0080">
<text x="168.7" y="37.6">80mA &lt; Iin &lt; 220 mA</text>
<text x="304.5" y="99.3">IOmax = 5mA</text>
<text x="246.9" y="140.5">GAIN_MR=-40 V/V</text>
</g>
<g font-size="4.9" fill="#f00">
<text x="296.3" y="128.1">PONER UNA RESISTENCIA</text>
<text x="296.3" y="134.1">DE 43Koh ALTA TENSIÓN EN LA</text>
<text x="296.3" y="140.1">SALIDA CON UN CONDENSADOR</text>
<text x="296.3" y="146.1">QUE SOPORTE LOS -200V DE SALIDA</text>
<text x="296.3" y="152">EN PARALELO. PARA SACAR 0,5mA</text>
</g>
<g font-size="4.9" fill="#00f">
<text x="222.2" y="156.9">0&lt;VMON&lt;2.5V</text>
<text x="226.4" y="165.2">VREF=2.5V</text>
<text x="222.2" y="169.3">0&lt;VPGM&lt;2.5V</text>
</g>
<g font-size="4.5" fill="#000080">
<text x="53.5" y="24.7">TSR 1.5-2450E</text>
<text x="267.5" y="37">M3</text>
<text x="292.2" y="45.3">M3</text>
<text x="20.6" y="53.5">100uF/35V</text>
<text x="152.3" y="49.4">NM poner un corto</text>
<text x="94.7" y="57.6">47uF 16V</text>
<text x="140" y="57.6">220nF</text>
<text x="292.2" y="61.7">M3</text>
<text x="259.2" y="72.4">M3</text>
<text x="218.1" y="78.1">CA05P-05 a +500V</text>
<text x="135.8" y="90.5">0</text>
<text x="255.1" y="90.5">40K/1W</text>
<text x="255.1" y="107">10nF/1KV</text>
<text x="292.2" y="111.1">CON2</text>
<text x="135.8" y="119.3">2K</text>
<text x="148.2" y="123.4">1uF</text>
<text x="24.7" y="148.1">ALIMENTACION</text>
<text x="140" y="156.3">2K 1uF</text>
</g>
<g font-size="4.5">
<text x="246.9" y="242.8">UNIVERSIDAD AUTÓNOMA DE MADRID</text>
<text x="247.4" y="249.3">SEGAINVEX, Dpto. Electrónica</text>
<text x="247.4" y="281">A</text>
<text x="381.9" y="280.6">V1</text>
<text x="247.4" y="287.2">Fecha: Tuesday, June 25, 2024</text>
<text x="259.7" y="282.3">Archivo: &lt;Archivo&gt;</text>
<text x="358.4" y="287.2">10</text>
<text x="379" y="287.2">17</text>
</g>
<g font-size="4.4">
<text x="247.4" y="255.4">Diseñado: Patricio Coronado</text>
<text x="247.4" y="259.9">Dibujado: Patricio Coronado</text>
<text x="247.4" y="266.1">Título: FUENTE DE ALTA TENSIÓN 0 A +500V</text>
<text x="245.3" y="275.5">Tam.</text>
<text x="380.7" y="275.5">Rev.</text>
<text x="259.7" y="276.4">Orden de Trabajo: 20211069</text>
<text x="342" y="287.1">Hoja</text>
<text x="366.6" y="287.1">de</text>
</g>
<g font-size="3.7">
<text x="46.9" y="31.7">VS</text>
<text x="115.2" y="32.1">5V</text>
<text x="60.9" y="41.1">1</text>
<text x="97.5" y="41.1">3</text>
<text x="270.4" y="45.3">1</text>
<text x="279" y="45.3">1</text>
<text x="78.2" y="54.4" transform="rotate(-90 78.2 54.4)">2</text>
<text x="270.4" y="61.7">1</text>
<text x="279" y="61.7">1</text>
<text x="63.4" y="81.1">VS</text>
<text x="156.4" y="89.7">+5.00V</text>
<text x="213.9" y="87.7" transform="rotate(-90 213.9 87.7)">6</text>
<text x="180.3" y="94.6">4</text>
<text x="241.6" y="94.6">1</text>
<text x="287.2" y="94.6">1</text>
<text x="287.2" y="98.8">2</text>
<text x="35.8" y="107">5</text>
<text x="35.8" y="102.9">6</text>
<text x="35.8" y="111.1">4</text>
<text x="180.3" y="111.1">2</text>
<text x="35.8" y="119.3">2</text>
<text x="35.8" y="115.2">3</text>
<text x="35.8" y="123.4">1</text>
<text x="180.3" y="123.4">7</text>
<text x="241.6" y="123.4">8</text>
<text x="205.7" y="132.5" transform="rotate(-90 205.7 132.5)">3</text>
<text x="213.9" y="132.5" transform="rotate(-90 213.9 132.5)">5</text>
<text x="218.1" y="139.1">RS = 123-8373</text>
<text x="177" y="188.7">https://www.mouser.es/ProductDetail/XP-Power/CA05P-5?qs=w%2Fv1CP2dgqqkseLGs0I4UQ%3D%3D</text>
</g>
<g font-size="3.7" fill="#000080">
<text x="57.7" y="32.1">U1</text>
<text x="152.3" y="32.1">D1</text>
<text x="259.2" y="38.3">T4</text>
<text x="288.1" y="38.7">T3</text>
<text x="53.5" y="48.6">C3</text>
<text x="102.9" y="48.6">C1</text>
<text x="142.4" y="52.7">C2</text>
<text x="259.2" y="54.8">T2</text>
<text x="288.1" y="55.2">T1</text>
<text x="233.8" y="88.1">PWS1</text>
<text x="255.1" y="85.6">R2</text>
<text x="292.2" y="85.6">J2</text>
<text x="24.7" y="95.9">J1</text>
<text x="123.5" y="93.9">R1</text>
<text x="255.1" y="114.4">C4</text>
<text x="135.8" y="122.7">R3</text>
<text x="167.1" y="126.8">C5</text>
<text x="140" y="159.7">R4</text>
<text x="167.1" y="159.7">C6</text>
</g>
<g font-size="3.7" fill="#004080">
<text x="67.9" y="42.8">IN</text>
<text x="80" y="47.3" transform="rotate(-90 80 47.3)">GND</text>
<text x="82.2" y="42.8">VOUT</text>
<text x="267.1" y="44.5">GND</text>
<text x="275.7" y="48.6">GND</text>
<text x="267.1" y="61">GND</text>
<text x="275.7" y="65.1">GND</text>
<text x="187.3" y="96.3">VREF</text>
<text x="215.7" y="98.9" transform="rotate(-90 215.7 98.9)">VIN</text>
<text x="226.2" y="96.3">VOUT</text>
<text x="187.3" y="112.8">VPGM</text>
<text x="187.3" y="125.1">VMON</text>
<text x="207.5" y="125.5" transform="rotate(-90 207.5 125.5)">SGND</text>
<text x="215.7" y="125.5" transform="rotate(-90 215.7 125.5)">CGND</text>
<text x="221.6" y="125.1">HV_RTN</text>
</g>
<g font-size="3.7" fill="#f00">
<text x="46.1" y="106.2">CW</text>
<text x="46.1" y="110.3">WIPER</text>
<text x="46.1" y="118.6">MONITOR</text>
<text x="46.1" y="114.4">CCW</text>
</g>
<g font-size="3">
<text x="43.2" y="3.1">5</text>
<text x="121.4" y="3.1">4</text>
<text x="199.6" y="3.1">3</text>
<text x="277.7" y="3.1">2</text>
<text x="355.9" y="3.1">1</text>
<text x="1.1" y="42.8">D</text>
<text x="396.1" y="42.8">D</text>
<text x="1.1" y="114.8">C</text>
<text x="396.1" y="114.8">C</text>
<text x="1.1" y="186.8">B</text>
<text x="396.1" y="186.8">B</text>
<text x="1.1" y="258.8">A</text>
<text x="396.1" y="258.8">A</text>
<text x="43.2" y="295.2">5</text>
<text x="121.4" y="295.2">4</text>
<text x="199.6" y="295.2">3</text>
<text x="277.7" y="295.2">2</text>
<text x="355.9" y="295.2">1</text>
</g>
</svg>
